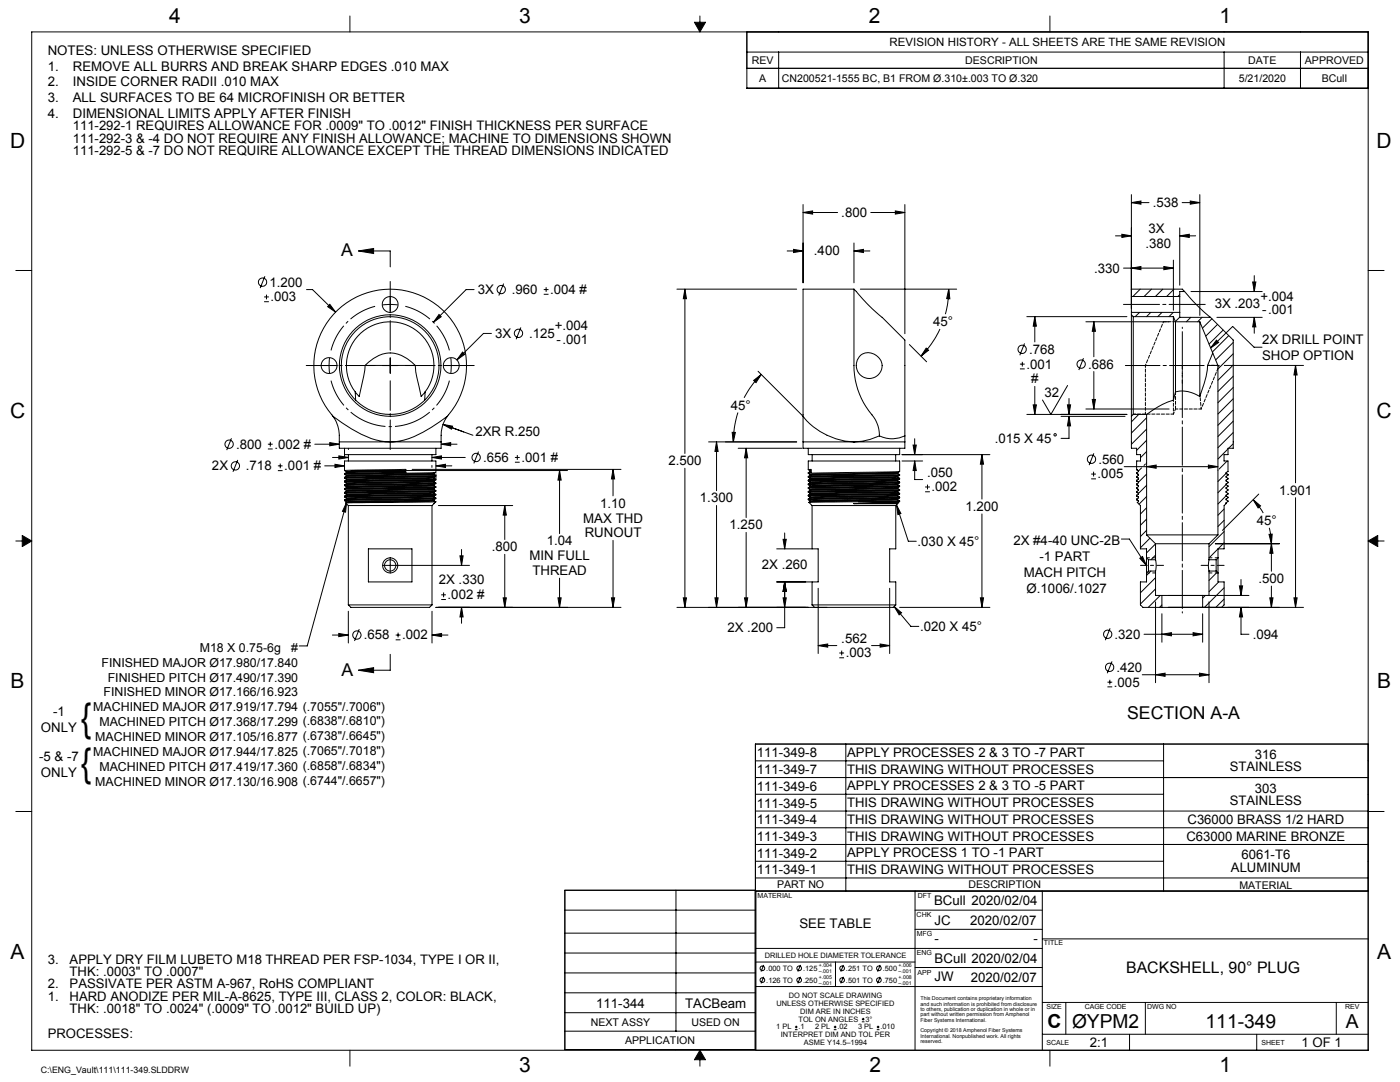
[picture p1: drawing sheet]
<svg xmlns="http://www.w3.org/2000/svg" width="559mm" height="432mm" viewBox="0 0 559 432" stroke-linecap="round" stroke-linejoin="round" font-family="sans-serif">
<g fill="none" stroke="#000" stroke-width=".4">
<path d="M12.7 12.7h533.4v406.4h-533.4zM139.7 6.4v6.3M277.2 8.9h4.4l-2.2 3.8zM279.4 6.4v2.5M298.1 12.7v22.5h248M419.1 6.4v6.3M298.1 27.3h248M298.1 20.8h248M310.8 20.8v14.4M488.6 20.8v14.4M519.1 20.8v14.4M451.6 77.7v45.4"/>
<path d="M478.9 77.7v48.2M316.7 99.5l3.8 .7-3.8 .6zM320.5 84.8l3.8-.6v1.2zM320.5 81.6v31.3M320.5 84.8h13.8M340.9 97v15.9M347.6 84.8h13.6M357.4 84.2l3.8 .6-3.8 .6zM361.2 81.6v51.6M445.2 94.1h6.4M447.8 93.5l3.8 .6-3.8 .7zM451.6 80.9l3.8-.7v1.3z"/>
<path d="M451.6 80.9h7M470.9 94.1l3.8-.6v1.3zM470.9 90.9v22.9M470.9 94.1h6.3M471.8 80.9h7.1M475.1 80.2l3.8 .7-3.8 .6zM6.3 107.9h6.4M105.4 118.5h1.9M105.7 110.2l-1.8 4.8M106.4 117.6v1.9M122.3 115.6h2.4l9.2 9M143.1 100.2l6-1v2z"/>
<path d="M143.1 100.2h12.7v6.3M155.8 118.5v6.1M189.2 115.6h-3.1l-13.1 13.1M201 113.2l-1.9 4.7M217 117.4h1.9M217 115.6h1.9M218 114.6v1.9M270.2 115.4h47.8M273.4 115.4l.6 3.8h-1.3zM273.4 115.4v65.6M314.2 100.2h6.3M340.9 100.2l3.8-.7v1.3z"/>
<path d="M340.9 100.2h6.3M340.9 115.4v21.5a59.3 59.3 0 0 0 1.5 18.5 39.9 39.9 0 0 0 7.1 12.2l1.3 3.6 .2 2.8M340.9 115.4l.9 .9a66.1 66.1 0 0 0 10.3 10.3l9.1 9.1v38.3M340.9 115.4h-20.4v50.7M343.4 115.4h38.4M378.7 115.4l.4 3.8h-1.2zM378.7 115.4l-.4 5.5-1 4.5M448.5 107h19.8M451.6 107l3.8-.6v1.2zM451.6 115.4h20.3l.9 .9M455.1 115.4l-2.9 2.9M459.6 115.4l-2.9 2.9"/>
<path d="M464.1 115.4l-2.9 2.9M464.5 106.4l3.8 .6-3.8 .6zM468.3 103.8v20M468.6 115.4l-2.9 2.9M470.9 117.6l-.8 .7M470.9 118.3v6.4M470.9 118.3h-19.3v6.4M472.5 116l-.4 .3M472.8 116.3a69 69 0 0 0 10.4 10.3M472.8 116.3h-1.9v2M475.4 116.3h28.4M500 112.5h1.3l-.7 3.8z"/>
<path d="M500.6 110v6.3M546.1 107.9h6.3M105.4 120.4h1.9M131.7 121.5l2.2 3.1-3.1-2.2zM152.7 121.7l2.3-.2 3.8 .2M175.2 125.5l.9 .9-3.1 2.3zM196.1 133.1h-3.1l-10.6 10.6M207.9 130.7l-1.9 4.7M363 137.5l6.9 6.9M369.7 138.9l.9 .9-3 2.4zM375.2 131.3l-3.6 6.1-4 4.8M408.9 137.1l-1.9 4.7"/>
<path d="M409.9 126.4h39.9M413 126.4l.7 3.8h-1.3zM413 126.4v10.1M433.4 128.4h33.3M436.6 128.4l.6 3.8h-1.2zM436.6 128.4v14M451.6 125.6v40.6M451.6 124.7v.9M451.6 125.6l.7 .8M451.6 124.7h19.3M452.3 126.4v39M452.3 126.4h16"/>
<path d="M454.8 124.7l-1.7 1.7M459.3 124.7l-1.7 1.7M463.8 124.7l-1.7 1.7M468.3 124.7l-1.7 1.7M468.3 126.4v33.3M468.3 126.4l.9 2M469.2 128.4v28M469.2 128.4h9.7M470.9 126.6l-1.7 1.7M470.9 124.7v1.9h12.3M475.3 126.6l-1.8 1.8M478.9 128.4v29.8"/>
<path d="M478.9 128.4l5.1 12.5M479.8 126.6l-1.8 1.8M483.2 126.6l9 9.1v43.2h-2.1v2.5h-1.5v2.6h1.5v4.2M483.7 127.2l-3.7 3.8M485.5 135.7l.9 1-3.2 2.2zM485.7 126.6h18.1M486 129.5l-4.7 4.6M488.2 131.7l-5.6 5.6M490.4 133.9l-6.5 6.6M492.2 136.7l-7 7M500.6 126.6l.7 3.9h-1.3zM500.6 126.6v6.4"/>
<path d="M503.7 138.6h-3.1l-8.6-8.3-8.8 8.6M128.3 145.9h6.1M131.6 142.8l-.3 2.7 .3 3.4M142 159.7l-.2-3.3a17.5 17.5 0 0 1 2.2-23.4 17.5 17.5 0 0 1 23.5 0 17.5 17.5 0 0 1 2.2 23.4l-.2 3.3M145.7 145.8l-.6 4.5-1.7 7.9-1.5-1.7M145.7 145.8h10.1M145.7 145.8a13.3 13.3 0 0 1 9.8-4.9h.5a13 13 0 0 1 9.7 4.9M152.7 145.9h6.1M155.8 145.8h.1M155.8 142.8v6.1M155.8 145.8h9.9M165.7 145.8a31.7 31.7 0 0 0 1.6 8.6l.8 3.8 1.6-1.7"/>
<path d="M177.1 145.9h6.1M179.9 142.8l.2 2.7-.2 3.4M184.6 140.5l.9 .9-3.1 2.3zM300.8 151.8l3-2.4-2 3.3zM302.6 148.2l17.9 17.9M303.8 149.4l-3.4 4.1-3.4 5.2M343.5 141.7a5.3 5.3 0 0 1 7.3 1.1 5.3 5.3 0 0 1-.8 7.3 5.3 5.3 0 0 1-7.2-1.1 5.3 5.3 0 0 1 .7-7.3zM407.1 147.2h1.9M407.1 145.3h1.9M408.1 144.4v1.9M413 154.2v11.2M426.1 153.8l-6.6 11.6-3.4-5.8"/>
<path d="M426.7 159v6.4M432.5 142.9l-1.9 4.8M436 159.4h1.2l-.6 3.8zM436.6 148.3v14.9M468.3 159.7a37.9 37.9 0 0 0-10.6 5.7M469.2 156.4a12 12 0 0 1 9.7 1.8M469.2 156.4l-.9 3.3M482 145.8a37.4 37.4 0 0 1-3.1 12.4M482 145.8h4.1M484 140.9l-2 4.9M484 140.9l2.1 4.9M486.1 145.8v.1"/>
<path d="M486.1 145.9v67.6M486.1 145.8l.1 .1M486.2 145.9h-.1M488.7 145.8h31.6M492.2 141.2l-6.1 6M492.2 145.7l-6.1 6.1M492.2 150.1l-6.1 6.1M492.2 154.6l-6.1 6.1M492.2 159.1l-6.1 6.1M517.1 145.8l.6 3.8h-1.2zM517.1 145.8v46.9M92.4 174.9l-1.9 4.7"/>
<path d="M106.9 179.2h1.9M106.9 177.3h1.9M107.9 176.3v1.9M125.7 177.3h9.7M131.6 176.6l3.8 .7-3.8 .6zM132.9 166.1a15.9 15.9 0 0 1 2.5 10.3M132.9 166.1a46.8 46.8 0 0 0 19 9.9l3.9 .4M132.9 166.1h-.1a30.5 30.5 0 0 1 1.8-42.2 30.5 30.5 0 0 1 42.3 0 30.5 30.5 0 0 1 1.7 42.2M135.4 176.4h20.4M135.4 176.4v2.5h40.7v-2.5M137.5 178.9v3.8M139.1 178.9v.5"/>
<path d="M155.8 176.4h20.3M174 178.9v2.5h-36.5M176.1 177.3l3.8-.7v1.3zM176.1 177.3h6.3M176.8 169.4l3.8 .7-.4 1.2zM176.8 169.4l12 4.3M178.6 166.1a48.8 48.8 0 0 1-19.6 10l-3.2 .3M178.6 166.1a14.3 14.3 0 0 0-2.5 10.3M282.8 176.4h35.2M286 176.4l.6 3.8h-1.2zM286 176.4v19.4M292.2 172.5l1.3 .1-.8 3.8z"/>
<path d="M294.5 164.6l-1.4 6.3-.4 5.5M294.6 178.9h25.5M297.8 178.9l.6 3.8h-1.2zM297.8 178.9v27.7M320.5 166.1a26.6 26.6 0 0 0 20.4 10.3M320.5 176.4h20.4M320.5 166.1v10.3M320.5 176.4v2.5h40.7v-2.5M322.6 178.9v2.5h36.5v-2.5M340.9 176.4h20.3M351 174a11.6 11.6 0 0 0 10.2 0M351 174a23.9 23.9 0 0 1-10.1 2.4"/>
<path d="M361.2 174v2.4M364.5 177.6h1.2l-.6 3.8zM365.1 175.1v6.3M409.9 165.4h39.9M412.4 161.6h1.3l-.7 3.8zM423.5 166.2h25.6M426 161.6h1.3l-.6 3.8zM426.7 166.2l.6 3.8h-1.3zM426.7 166.2v8.7h-3.2M433.4 163.2h33.3M451.6 166.2v12.7h2.1v2.5h1.5v2.6h-1.5v3.4M452.3 165.4h5.4"/>
<path d="M452.3 165.4l-.7 .8M454.5 165.4l-2.9 2.9M457.7 166.7l-6.1 6.1M457.7 171.2l-6.1 6.1M457.7 175.7l-4 4M457.7 165.4v48.1M490.1 179.2l-4 4M492.2 163.6l-6.1 6.1M492.2 168.1l-6.1 6.1M492.2 172.6l-6.1 6.1M492.2 177.1l-1.8 1.8M94.9 183.6l-1.9 4.7"/>
<path d="M110.9 187.8h1.9M110.9 185.9h1.9M111.9 185v1.9M129.6 185.9h7.9M132.7 182.6h6.4M133.7 185.3l3.8 .6-3.8 .6zM135.3 181.9l3.8 .7-3.8 .6zM137.5 198.3l.8 .4M137.5 196.8l.8 .4M137.5 195.3l.8 .4M137.5 193.8l.8 .4M137.5 192.3l.8 .4"/>
<path d="M137.5 190.8l.8 .4M137.5 189.3l.8 .4M137.5 187.8l.8 .4M137.5 199.8l.8 .4M137.5 187.8v-3.8h36.5v4.5M137.5 189v.3M137.5 190.5v.3M137.5 192v.3M137.5 193.5v.3M137.5 195v.3M137.5 198v.3M138.3 199.1l-.8 .4"/>
<path d="M138.3 197.6l-.8 .4M138.3 196.1l-.8 .4M138.3 194.6l-.8 .4M138.3 193.1l-.8 .4M138.3 191.6l-.8 .4M138.3 190.1l-.8 .4M138.3 188.6l-.8 .4M138.3 198.7v.4M138.3 197.2v.4M138.3 195.7v.4M138.3 194.2v.4M138.3 192.7v.4"/>
<path d="M138.3 191.2v.4M138.3 189.7v.4M138.3 188.2v.4M139.1 181.4v2.6M140.1 187.8h86.4M161.7 188.1l-23.4 .5M161.7 187.8l-23.4 .4M161.7 188.1l.3 .5M161.7 187.8v.3M162 188.6l-24.5 .4M162 187.3l-24.5 .5M162 187.3v1.3"/>
<path d="M162 187.3l-.3 .5M164.5 187.3h83.4M172.4 182.6l3.8-.7v1.3zM172.4 182.6h13.3M172.4 185.7v.8M172.4 181.4v2.6M173.2 198.3l.8 .5-35.3 .6-1.2 .1v.3M173.2 196.8l.8 .5-36.5 .7M173.2 195.3l.8 .5-35.3 .6-1.2 .1v.3M173.2 193.8l.8 .5-36.5 .7M173.2 192.3l.8 .5-36.5 .7M173.2 190.8l.8 .5-36.5 .7"/>
<path d="M173.2 189.3l.8 .5-36.5 .7M173.2 199.8l.8 .5-36 .4 1 1.1M173.2 199.8l-34.9 .8M173.2 198.3l-34.9 .8M173.2 196.8l-34.9 .8M173.2 195.3l-34.9 .8M173.2 193.8l-34.9 .8M173.2 192.3l-34.9 .8M173.2 190.8l-34.9 .8M173.2 189.3l-34.9 .8M173.2 199.5v.3M173.2 198v.3"/>
<path d="M173.2 196.5v.3M173.2 195v.3M173.2 193.5v.3M173.2 192v.3M173.2 190.5v.3M173.2 189v.3M173.6 197.6l-.7 .4-1.4 .1-33.2 .6M173.6 196.1l-.7 .4-1.4 .1-33.2 .6M173.6 194.6l-.7 .4-1.4 .1-33.2 .6M173.6 193.1l-.7 .4-2.9 .1-31.7 .6M173.6 191.6l-.7 .4-1.4 .1-33.2 .6M173.6 190.1l-.7 .4-2.9 .1-31.7 .6"/>
<path d="M173.6 188.6l-.7 .4-1.4 .1-33.2 .6M173.6 199.1l-.7 .4-1.4 .1-33.2 .6M173.9 199l-36.4 .8M173.9 197.6l-36.4 .7M173.9 196l-36.4 .8M173.9 194.6l-36.4 .7M173.9 193l-36.4 .8M173.9 191.6l-36.4 .7M173.9 190l-36.4 .8M173.9 188.5l-36.4 .8M174 185.9l3.8-.6v1.2zM174 185.9h6.3"/>
<path d="M174 189.1v2M174 191.3v.3M174 192.8v.2M174 194.3v.3M174 195.8v.2M174 197.3v.3M174 198.8v.2M191 180.2l-1.9 4.7M205.5 184.5h1.9M205.5 182.6h1.9M206.5 181.6v1.9M223.3 187.8l.7 3.8h-1.3z"/>
<path d="M223.3 187.8v25.2M244.7 187.3l.6 3.8h-1.2zM244.7 187.3v10.6M273.4 186.9v55.5M322.6 187.4v-3.4h36.5v4.2l-.8 .4M322.6 197.9l.8 .5M322.6 196.4l.8 .4M322.6 194.9l.8 .5M322.6 193.4l.8 .5M322.6 191.9l.8 .5M322.6 190.4l.8 .5M322.6 188.9l.8 .5"/>
<path d="M322.6 187.4l.8 .5M322.6 199.4l.8 .4M322.6 187.4l1.1-.1v1.3h-1.1M322.6 188.6v.3M322.6 190.1v.3M322.6 191.6v.3M322.6 193.1v.3M322.6 194.6v.3M322.6 196.1v.3M322.6 197.6v.3M322.6 199.1v.3M323.4 198.7l-.8 .4"/>
<path d="M323.4 197.2l-.8 .4M323.4 195.7l-.8 .4M323.4 194.2l-.8 .4M323.4 192.7l-.8 .4M323.4 191.2l-.8 .4M323.4 189.7l-.8 .4M323.4 188.2l-.8 .4M323.4 198.4v.3M323.4 196.8v.4M323.4 195.4v.3M323.4 193.9v.3M323.4 192.4v.3"/>
<path d="M323.4 190.9v.3M323.4 189.4v.3M323.4 187.9v.3M323.4 199.8v.4M323.7 187.8l-.3 .1M323.7 188.2h-.3M324.2 181.4v2.6M357.5 181.4v2.6M358.3 198l.8 .4v.3l-.8 .4M358.3 196.5l.8 .4-.4 .5a89.3 89.3 0 0 1-15.1 .5l-20.2 .5M358.3 195l.8 .4v.3l-.8 .4M358.3 193.5l.8 .4v.3l-.8 .4"/>
<path d="M358.3 192l.8 .4v.3l-.8 .4M358.3 190.5l.8 .4v.3l-.8 .4M358.3 189l.8 .4v.3l-.8 .4M358.3 199.5l.8 .4-.4 .5a89.3 89.3 0 0 1-15.1 .5l-2.7 .1M358.3 199.1l-34.9 .7M358.3 196.1l-34.9 .7M358.3 194.6l-34.9 .8M358.3 193.1l-34.9 .8M358.3 191.6l-34.9 .8M358.3 190.1l-34.9 .8M358.3 188.6l-34.9 .8M358.3 199.1v.4"/>
<path d="M358.3 197.6v.3M358.3 196.1v.4M358.3 194.6v.3M358.3 193.1v.4M358.3 191.6v.3M358.3 190.1v.4M358.3 188.6v.3M358.3 199.5l-34.9 .7M358.3 197.9l-34.9 .8M358.3 196.5l-34.9 .7M358.3 194.9l-34.9 .8M358.3 193.5l-34.9 .7"/>
<path d="M358.3 191.9l-34.9 .8M358.3 190.5l-34.9 .7M358.3 188.9l-34.9 .8M359 198.6l-36.4 .8M359 197.2l-36.4 .7M359 195.7l-36.4 .7M359 194.2l-36.4 .7M359 192.7l-36.4 .7M359 191.2l-36.4 .7M359 189.7l-36.4 .7M359 188.2l-36.4 .7M359.1 189.4l-36.5 .7"/>
<path d="M359.1 190.9l-36.5 .7M359.1 192.4l-36.5 .7M359.1 193.9l-36.5 .7M359.1 195.4l-36.5 .7M359.1 196.9l-36.5 .7M359.1 198.4l-36.5 .7M359.1 199.9l-16.4 .3M360 181.4h35.1M360 184h8.3M365.1 184l.6 3.8h-1.2zM365.1 184v7.4h3.2M369.3 196.3h1.9"/>
<path d="M369.3 194.3h1.9M370.2 193.4v1.9M391.9 181.4l.7 3.8h-1.3zM391.9 181.4v17.8M435.5 191.1h1.9M435.5 189.2h1.9M436.5 188.2v1.9M436.6 180.9l-1.9 4.7M448.7 186.2h37.4M453.7 187.4l.7 .5M453.7 194.9l.7 .5M453.7 199.4l.7 .4"/>
<path d="M453.7 196.4l.7 .4M453.7 197.9l.7 .5M453.7 193.4l.7 .5M453.7 188.9l.7 .5M453.7 191.9l.7 .5M453.7 190.4l.7 .5M453.7 190.4h.1M453.7 188.9h.1M453.7 193.4h.1M453.7 196.4h.1M453.7 194.9h.1M453.7 193.1v.3"/>
<path d="M453.7 197.6v.3M453.7 199.4h.1M453.7 191.9h.1M453.7 197.9h.1M453.7 187.4h.1M453.8 193.1l-.1 .1M453.8 197.6l-.1 .1M453.8 188.6l-.1 .1M453.9 184l-.2 .2M454.4 190.9v.3l-.7 .4v.3M454.4 187.9v.3l-.7 .4v.3M454.4 198.4v.3l-.7 .4v.3"/>
<path d="M454.4 189.4l-.7 1M454.4 192.4v.3l-.7 .4M454.4 196.8v.4l-.7 .4M454.4 193.9v.3l-.7 .4v.3M454.4 195.4v.3l-.7 .4v.3M454.4 199.8v.4l-.5 .3 1.3 1.3v17.2h2.4v3.6M455.6 186.7l-1.2 1.3M457.2 185.2l-.6 .5M457.7 189.2l-3.3 3.2M457.7 193.7l-3.3 3.2M457.7 180.2l-2.5 2.4M457.7 184.7l-.2 .2"/>
<path d="M457.7 198.2l-3.1 3M457.7 186.2l3.8-.6v1.3zM482.3 185.6l3.8 .6-3.8 .7zM486.2 187.6l-.1 .1M489.4 188.9l-3.3 3.3M489.4 193.4l-3.3 3.2M489.4 197.9l-3.3 3.3M489.4 188.9l.7 .5M489.8 184l-3.2 3.2M490.1 189.4h.1M490.1 188.1v.1M490.1 192.7h.1"/>
<path d="M490.1 197.1l-.1 .1M490.1 188.2l-.7 .4v.3M490.1 189.4l-.7 .7v.4l.7 .4v.3l-.7 .4v.3l.7 .8M490.1 192.7l-.7 .4v.4l.7 .4v.3l-.7 .4v.3l.7 .5-.7 .7v.4l.7 .4v.3M490.1 197.2l-.7 .4v.3l.7 .5-.7 .9a.76 .76 0 0 1 .6 .7 .76 .76 0 0 1-.6 .8l-.8 1v17.2h-2.4M500.2 199.4l2.9 2.5-.9 .8zM500.2 199.4l2.4 2.8 1.6 2.6M502.4 197.2l-14.5 14.5M517.1 198.6v43.8M6.3 215.9h2.6M8.9 213.7l3.8 2.2-3.8 2.2zM138.3 200.6l-.3 .1"/>
<path d="M138.3 200.2v.4M138.3 200.6l-.4 3.8-1.2-.4zM138.3 200.6l-15.7 57.2h-3.1M139 201.8h33.4M139 201.8v39.6M147 219h17.4v13.2h-17.4zM172.4 201.8v39.6M173.2 200.9v.1M174 200.2l-1.6 1.6M175 201.8h29.6M184.2 219.3v6.3M201.5 201.8l.6 3.8h-1.3z"/>
<path d="M201.5 201.8v13.5M244.7 215.7v26.7M286 201.7v40.7M297.8 212.5v29.9M310 219h14M312.6 215.2h1.2l-.6 3.8zM313.2 212.7v6.3M322.9 200.5l1.2 1.3M323.4 200.2l-.5 .3M324.1 201.8h33.4M324.1 201.8v17.2h2.5v13.2h-2.5v9.2M340.9 200.9v.1"/>
<path d="M342.7 200.2l-19.8 .3M342.7 200.2h15.4M357.5 201.8v17.2h-2.4v13.2h2.4v9.2M357.8 201.5l4.7 14.5h3.2M357.8 201.5l1.8 3.4-1.2 .5zM358.1 200.2l-17.2 .7M358.3 200.6v.3M358.3 201h-17.4M358.4 201l-.9 .8M359 200.2h-.9M391.9 205.1v37.3M447.6 215.1h3.2l6.8 10.5"/>
<path d="M457.7 202.6l-2.5 2.5M457.7 207.2l-2.5 2.4M457.7 211.6l-2.5 2.5M457.7 213.5h28.4M457.7 213.5l3.5 3.5M459 214.8l-3.8 3.8M461.2 217.1l-3.6 3.6M461.2 217h21.4M461.2 217v6.4M482.6 217v6.4M485.1 217h25.5M486.1 213.5l-3.5 3.5"/>
<path d="M486.2 219l-3.6 3.7M486.2 219v3.6M488.6 207.6l-2.5 2.5M488.6 212.1l-6 6.1M488.6 203.1l-2.5 2.5M488.6 216.6l-2.4 2.4M506.5 213.3l1.3-.2-.3 3.9zM506.6 210.6l.9 6.4M507.5 217l.6 3.8h-1.3zM507.5 217v11M546.1 215.9l3.8-2.2v4.4zM549.9 215.9h2.5"/>
<path d="M152.7 225.6h34.7M155.8 222.6v6.1M176.1 239.3h1.9M176.1 237.4h1.9M177.1 236.4v1.9M183.6 221.8h1.3l-.7 3.8zM200.8 238.6h1.3l-.6 3.8zM201.5 221.2v21.2M222.7 238.6h1.3l-.7 3.8zM223.3 230.7v11.7M244.1 238.6h1.2l-.6 3.8zM272.7 238.6h1.3l-.6 3.8z"/>
<path d="M285.4 238.6h1.2l-.6 3.8zM297.2 238.6h1.2l-.6 3.8zM310 232.2h14M312.6 238.6h1.2l-.6 3.8zM313.2 232.2l.6 3.8h-1.2zM313.2 232.2v18.3h-3.2M326.6 234.8v26M355.1 234.8v26M391.3 238.6h1.3l-.7 3.8zM454.9 222.8l1.1-.7 1.6 3.5zM457.6 222.6v6.1M457.6 228.7v3.5h-2.4v9.2l1 1h7.6"/>
<path d="M457.6 222.6l.8 .8M458.4 223.4v4.5M458.4 227.9h2.8M458.4 223.4h2.8M458.4 227.9l-.8 .8M459.4 227.9l-1.8 1.8M461.2 230.5l-6 6.1M461.2 235l-6 6.1M461.2 221.5l-1.8 1.9M461.2 223.4l.3 1.6-.3 2.9M461.2 227.9v9.7h2.6M463.1 237.6l-4.8 4.8"/>
<path d="M463.8 237.6h16.2v4.8h-16.2M463.8 237.6v4.8M466.3 237.6h32.2M481.1 237.6l-1.1 1.1M482.6 223.4l-.3 2 .3 2.5M482.6 227.9v9.7M482.6 227.9h2.8M482.6 223.4h2.8M485.4 223.4v4.5M485.4 227.9l.8 .8M485.8 228.4l-3.2 3.2M486.2 222.6v6.1"/>
<path d="M486.2 228.7v3.5h2.4v9.2l-1 1M486.2 222.6l-.8 .8M486.4 232.2l-3.8 3.9M488.6 234.6l-7.8 7.8M488.6 239.1l-3.3 3.3M494.7 233.8h1.3l-.7 3.8zM495.3 231.3v6.3M506.8 238.6h1.3l-.6 3.8zM507.5 233.9v8.5M516.5 238.6h1.2l-.6 3.8zM132.7 253.4h6.3M135.2 252.8l3.8 .6-3.8 .7z"/>
<path d="M139 243.9v12.7M139 241.4h33.4M139 241.4l1.1 1h31.4l.9-1M143.4 251.1l-1.9 4.7M157.9 255.3h1.9M157.9 253.4h1.9M158.9 252.5v1.9M172.4 253.4l3.8-.6v1.3zM172.4 253.4h6.4M172.4 243.9v12.7M174 242.4h73.9M184.2 242.4l.7 3.8h-1.3z"/>
<path d="M184.2 242.4v6.3M270.2 242.4h60M324.1 241.4h33.4M324.1 241.4l1.1 1h31.4l.9-1M326.6 257.6l3.8-.6v1.3zM326.6 257.6h7.4M336 259.6v1.9M347.9 257.6h7.2M351.3 257l3.8 .6-3.8 .7zM356.9 242l6.7 8h3.1M356.9 242l2.9 2.5-.9 .9zM359.1 242.4h36"/>
<path d="M443.1 250.8l-1.9 4.7M456.6 253.1h23.4M461.2 240.2v32.3M463.8 253.1l3.8-.6v1.3zM463.8 244.9v11.4M463.8 241.4l-1 1M466.3 242.4h54M476.2 252.5l3.8 .6-3.8 .7zM480 244.9v11.4M482.6 240.2v32.3M495.3 242.4l.7 3.8h-1.3zM495.3 242.4v10.7h3.2"/>
<path d="M143.1 267.5l6-1v2zM155.8 261.1v6.4h-12.7M335 262.5h1.9M335 260.6h1.9M442 274.1h1.9M442 272.2h1.9M443 271.3v1.9M443.9 263.9l-1.9 4.8M455.9 269.3h26.7M461.2 269.3l3.8-.7v1.3zM478.8 268.6l3.8 .7-3.8 .6zM337.6 296.9v58.7"/>
<path d="M464.4 296.9v58.7M546.1 296.9h-244.6v58.7h244.6M301.5 303.6h162.9M301.5 310.3h244.6M301.5 317h162.9M6.3 323.8h6.4M301.5 323.7h244.6M301.5 330.3h244.6M301.5 337h244.6M546.1 323.8h6.3M225.5 355.3h75.9v63.6h-75.9zM269.8 355.3v56.2"/>
<path d="M301.5 343.7h162.9M301.5 350.4h244.6M301.7 355.6v63.5M365.2 355.6v63.5M416 355.6v63.5M225.5 363.2h75.9M225.5 372.4h75.9M301.7 378.5h114.3M365.2 363.2h50.8M365.2 370.9h50.8M416 374.7h130.1M225.5 380.3h75.9"/>
<path d="M225.5 388.3h75.9M225.5 396.2h75.9M301.7 383.9h63.5M301.7 393.7h114.3M304.8 385.1l-1 2.6M304.8 389.8l-1 2.7M319.5 385.1l-1 2.6M319.5 389.8l-1 2.7M333.5 383.9v9.8M336.7 385.1l-1.1 2.7M336.7 389.8l-1.1 2.7M351.3 385.1l-1 2.7"/>
<path d="M351.3 389.8l-1 2.7M365.2 386.1h50.8M139.7 419.1v6.4M225.5 404.1h75.9M225.5 411.5h75.9M279.4 419.1l2.2 3.8h-4.4zM317.3 410.9h1M317.3 409.9h1M317.8 409.3v1.1M332.8 410.9h1.1M332.8 409.9h1.1M333.3 409.3v1.1"/>
<path d="M344 407.8h1.1M344 406.7h1.1M344.5 406.2v1M350 410.9h1M350 409.9h1M350.5 409.3v1.1M416 412.7h130.1M416 400h130.1M419.1 419.1v6.4M425.4 400v12.7M450.9 412.7v6.4M457.2 400v12.7"/>
<path d="M501.6 412.7v6.4M533.4 400v12.7M279.4 422.9v2.6"/>
<circle cx="104.8" cy="112.6" r="1.66"/>
<circle cx="200.1" cy="115.6" r="1.65"/>
<circle cx="155.7" cy="121.5" r="3.2"/>
<circle cx="206.9" cy="133" r="1.65"/>
<circle cx="408" cy="139.4" r="1.66"/>
<circle cx="131.3" cy="145.9" r="3.2"/>
<circle cx="155.7" cy="145.9" r="20.3"/>
<circle cx="155.7" cy="145.9" r="19.5"/>
<circle cx="180.1" cy="145.9" r="3.2"/>
<circle cx="431.5" cy="145.3" r="1.65"/>
<circle cx="91.4" cy="177.3" r="1.66"/>
<circle cx="421.1" cy="173.5" r=".47"/>
<circle cx="94" cy="185.9" r="1.65"/>
<circle cx="190.1" cy="182.6" r="1.65"/>
<circle cx="435.7" cy="183.3" r="1.66"/>
<circle cx="155.7" cy="225.6" r="2.26"/>
<circle cx="155.7" cy="225.6" r="3"/>
<circle cx="142.4" cy="253.4" r="1.67"/>
<circle cx="442.1" cy="253.1" r="1.67"/>
<circle cx="442.9" cy="266.3" r="1.67"/>
<circle cx="304.3" cy="386.4" r=".93"/>
<circle cx="304.3" cy="391.1" r=".93"/>
<circle cx="319" cy="386.4" r=".93"/>
<circle cx="319" cy="391.1" r=".93"/>
<circle cx="336.1" cy="391.1" r=".93"/>
<circle cx="336.1" cy="386.4" r=".93"/>
<circle cx="350.8" cy="391.1" r=".93"/>
<circle cx="350.8" cy="386.4" r=".93"/>
</g>
<path d="M8.9 213.7v4.4l3.8-2.2zM546.1 215.9l3.8 2.2v-4.4zM277.2 8.9l2.2 3.8 2.2-3.8zM279.4 419.1l-2.2 3.8h4.4z" fill-rule="evenodd" fill="#000"/>
<path d="M149.7 122.2a24.4 24.4 0 0 0-17.6 17.6M179.4 139.8a24.4 24.4 0 0 0-17.6-17.6" fill="none" stroke="#000" stroke-width=".4" stroke-dasharray="15.2 1.3 1.3 1.3" stroke-dashoffset="4.1" stroke-linecap="butt"/>
<path d="M132.1 151.9a24.4 24.4 0 0 0 23.7 18.4 24.4 24.4 0 0 0 23.6-18.4" fill="none" stroke="#000" stroke-width=".4" stroke-dasharray="15.2 1.3 1.3 1.3" stroke-dashoffset="4" stroke-linecap="butt"/>
<path d="M480.6 145.9h-31.4" fill="none" stroke="#000" stroke-width=".4" stroke-dasharray="15.2 1.3 1.3 1.3" stroke-dashoffset="1.4"/>
<path d="M471.9 244.6v-114" fill="none" stroke="#000" stroke-width=".4" stroke-dasharray="15.2 1.3 1.3 1.3" stroke-dashoffset="-1.8"/>
<path d="M481.1 121.5h-32.7" fill="none" stroke="#000" stroke-width=".4" stroke-dasharray="15.2 1.3 1.3 1.3" stroke-dashoffset=".8"/>
<path d="M464.4 225.6h-9.2M488.6 225.6h-9.2" fill="none" stroke="#000" stroke-width=".4" stroke-dasharray="15.2 1.3 1.3 1.3" stroke-dashoffset="12.5"/>
<path d="M155.8 139.8v-27.5M149.7 145.9h-27.5M155.8 152v27.4M161.8 145.9h27.5" fill="none" stroke="#000" stroke-width=".4" stroke-dasharray="15.2 1.3 1.3 1.3" stroke-dashoffset="3.4"/>
<path d="M464.4 128.4h4.8M469.2 163.2v-6.8" fill="none" stroke="#000" stroke-width=".4" stroke-dasharray="1.3 .6" stroke-dashoffset=".1"/>
<path d="M471.9 145.9v7.1" fill="none" stroke="#000" stroke-width=".4" stroke-dasharray="1.3 .6" stroke-dashoffset="-.1"/>
<path d="M486.1 145.8h-4.1M468.4 165.3l.8-2.1M479.4 163.2l-.5-5.9" fill="none" stroke="#000" stroke-width=".4" stroke-dasharray="1.3 .6" stroke-dashoffset=".5"/>
<path d="M464.4 128.4l-7.2 17.4M468.4 165.3v-5.6M479.4 163.2l7.2-17.4" fill="none" stroke="#000" stroke-width=".4" stroke-dasharray="1.3 .6" stroke-dashoffset=".7"/>
<path d="M452.4 165.3h16M469.2 163.2h10.2" fill="none" stroke="#000" stroke-width=".4" stroke-dasharray="1.3 .6" stroke-dashoffset=".3"/>
<path d="M457.2 165.3v-19.5" fill="none" stroke="#000" stroke-width=".4" stroke-dasharray="1.3 .6" stroke-dashoffset=".4"/>
<path d="M457.6 222.6h3.6M457.6 228.6h3.6M486.2 222.6h-3.6M486.2 228.6h-3.6" fill="none" stroke="#000" stroke-width=".4" stroke-dasharray="1.3 1.3" stroke-dashoffset=".1"/>
<g fill="#000">
<path d="M138.3 200.6l-.4 3.8-1.2-.4z"/>
<path d="M143.1 100.2l6-1v2zM143.1 267.5l6-1v2z"/>
<path d="M175.2 125.5l-2.2 3.2 3.1-2.3zM184.2 242.4l.7 3.8h-1.3zM183.6 221.8h1.3l-.7 3.8zM131.7 121.5l-.9 .9 3.1 2.2zM176.8 169.4l3.4 1.9 .4-1.2zM200.8 238.6h1.3l-.6 3.8zM201.5 201.8l.6 3.8h-1.3zM184.6 140.5l-2.2 3.2 3.1-2.3zM135.3 181.9l3.8 .7-3.8 .6zM172.4 182.6l3.8-.7v1.3zM133.7 185.3l3.8 .6-3.8 .6zM174 185.9l3.8-.6v1.2zM222.7 238.6h1.3l-.7 3.8zM223.3 187.8l.7 3.8h-1.3zM244.1 238.6h1.2l-.6 3.8zM244.7 187.3l.6 3.8h-1.2zM176.1 177.3l3.8-.7v1.3zM131.6 176.6l3.8 .7-3.8 .6zM135.2 252.8l3.8 .6-3.8 .7zM172.4 253.4l3.8-.6v1.3zM312.6 238.6h1.2l-.6 3.8zM313.2 232.2l.6 3.8h-1.2zM313.2 232.2l.6 3.8h-1.2zM312.6 215.2h1.2l-.6 3.8zM340.9 100.2l3.8-.7v1.3zM316.7 99.5l3.8 .7-3.8 .6zM369.7 138.9l.9 .9-3 2.4zM378.7 115.4l.4 3.8h-1.2zM326.6 257.6l3.8-.6v1.3zM351.3 257l3.8 .6-3.8 .7zM272.7 238.6h1.3l-.6 3.8zM273.4 115.4l.6 3.8h-1.3zM320.5 84.8l3.8-.6v1.2zM357.4 84.2l3.8 .6-3.8 .6zM391.3 238.6h1.3l-.7 3.8zM391.9 181.4l.7 3.8h-1.3zM364.5 177.6h1.2l-.6 3.8zM365.1 184l.6 3.8h-1.2zM297.2 238.6h1.2l-.6 3.8zM297.8 178.9l.6 3.8h-1.2zM285.4 238.6h1.2l-.6 3.8zM286 176.4l.6 3.8h-1.2zM413 126.4l.7 3.8h-1.3zM412.4 161.6h1.3l-.7 3.8zM476.2 252.5l3.8 .6-3.8 .7zM463.8 253.1l3.8-.6v1.3zM461.2 269.3l3.8-.7v1.3zM478.8 268.6l3.8 .7-3.8 .6zM482.3 185.6l3.8 .6-3.8 .7zM457.7 186.2l3.8-.6v1.3zM494.7 233.8h1.3l-.7 3.8zM495.3 242.4l.7 3.8h-1.3zM506.8 238.6h1.3l-.6 3.8zM507.5 217l.6 3.8h-1.3zM451.6 107l3.8-.6v1.2zM464.5 106.4l3.8 .6-3.8 .6zM451.6 80.9l3.8-.7v1.3zM475.1 80.2l3.8 .7-3.8 .6zM447.8 93.5l3.8 .6-3.8 .7zM470.9 94.1l3.8-.6v1.3zM500.6 126.6l.7 3.9h-1.3zM500 112.5h1.3l-.7 3.8zM506.5 213.3l1.3-.2-.3 3.9zM500.2 199.4l2.9 2.5-.9 .8zM426.7 166.2l.6 3.8h-1.3zM426 161.6h1.3l-.6 3.8z"/>
<path d="M300.8 151.8l3-2.4-2 3.3zM292.2 172.5l1.3 .1-.8 3.8zM436 159.4h1.2l-.6 3.8zM436.6 128.4l.6 3.8h-1.2zM516.5 238.6h1.2l-.6 3.8zM517.1 145.8l.6 3.8h-1.2z"/>
<path d="M356.9 242l2.9 2.5-.9 .9zM357.8 201.5l1.8 3.4-1.2 .5zM454.9 222.8l1.1-.7 1.6 3.5zM485.5 135.7l.9 1-3.2 2.2z"/>
</g>
<g font-size="15.5">
<text x="32.2" y="291.9">{</text>
<text x="32.2" y="309.8">{</text>
</g>
<g font-size="8.4">
<text x="67.5" y="9.3">4</text>
<text x="207.2" y="9.3">3</text>
<text x="346.9" y="9.3">2</text>
<text x="486.8" y="9.3">1</text>
<text x="4" y="58.9">D</text>
<text x="549.4" y="58.9">D</text>
<text x="4" y="166.9">C</text>
<text x="549.4" y="166.9">C</text>
<text x="4.3" y="274.6">B</text>
<text x="549.7" y="274.6">B</text>
<text x="4.3" y="382.5">A</text>
<text x="549.7" y="382.5">A</text>
<text x="207.3" y="428">3</text>
<text x="347" y="428">2</text>
<text x="486.8" y="428">1</text>
</g>
<g font-size="7.7">
<text x="418.1" y="410.2">C</text>
<text x="427.9" y="410.2">ØYPM2</text>
<text x="481.2" y="410.2">111-349</text>
<text x="537.2" y="410.2">A</text>
</g>
<g font-size="7.1">
<text x="136.2" y="102.2">A</text>
<text x="136.4" y="269.8">A</text>
<text x="449.9" y="286.9">SECTION A-A</text>
</g>
<text font-size="6.3" x="449.5" y="388.4">BACKSHELL, 90° PLUG</text>
<g font-size="5.3">
<text x="19.1" y="21.9">NOTES: UNLESS OTHERWISE SPECIFIED</text>
<text x="19.1" y="28.2">1.</text>
<text x="29.1" y="28.2">REMOVE ALL BURRS AND BREAK SHARP EDGES .010 MAX</text>
<text x="19.1" y="34.5">2.</text>
<text x="29.1" y="34.5">INSIDE CORNER RADII .010 MAX</text>
<text x="19.1" y="40.8">3.</text>
<text x="29.1" y="40.8">ALL SURFACES TO BE 64 MICROFINISH OR BETTER</text>
<text x="19.1" y="47.1">4.</text>
<text x="29.1" y="47.1">DIMENSIONAL LIMITS APPLY AFTER FINISH</text>
<text x="460.1" y="82.6">.538</text>
<text x="335.8" y="86.5">.800</text>
<text x="458.4" y="92.9">3X</text>
<text x="324.9" y="101.9">.400</text>
<text x="457.3" y="98.8">.380</text>
<text x="436.7" y="108.8">.330</text>
<text x="107.5" y="114.4">1.200</text>
<text x="190.7" y="117.3">3X</text>
<text x="204.3" y="117.3">.960</text>
<text x="219.6" y="117.3">.004 #</text>
<text x="108" y="120.3">.003</text>
<text x="484.8" y="122.9">3X .203</text>
<text x="503.1" y="120">+.004</text>
<text x="503.7" y="125.3">-.001</text>
<text x="221.5" y="131.8">+.004</text>
<text x="372.4" y="130.1">45°</text>
<text x="197.6" y="134.8">3X</text>
<text x="211.2" y="134.8">.125</text>
<text x="222.1" y="137.1">-.001</text>
<text x="503.7" y="137.3">2X DRILL POINT</text>
<text x="410.7" y="141.2">.768</text>
<text x="503.7" y="143.6">SHOP OPTION</text>
<text x="409.7" y="147.1">.001</text>
<text x="434.3" y="147.1">.686</text>
<text x="411.6" y="153">#</text>
<text x="417" y="158.4">32</text>
<text x="291.6" y="163.5">45°</text>
<text x="94.2" y="179">.800</text>
<text x="109.5" y="179">.002 #</text>
<text x="189.7" y="174.1">2XR R.250</text>
<text x="397.1" y="176.7">.015 X 45</text>
<text x="192.8" y="184.3">.656</text>
<text x="208.1" y="184.3">.001 #</text>
<text x="266.8" y="185.7">2.500</text>
<text x="438.4" y="185">.560</text>
<text x="84.6" y="187.7">2X</text>
<text x="98.2" y="187.7">.718</text>
<text x="113.5" y="187.7">.001 #</text>
<text x="370" y="190.2">.050</text>
<text x="438.1" y="190.9">.005</text>
<text x="371.8" y="196.1">.002</text>
<text x="510.5" y="197.4">1.901</text>
<text x="239.6" y="202.6">1.10</text>
<text x="279.4" y="200.5">1.300</text>
<text x="385.3" y="203.9">1.200</text>
<text x="232.8" y="208.5">MAX THD</text>
<text x="501.7" y="209.5">45°</text>
<text x="233.4" y="214.4">RUNOUT</text>
<text x="291.2" y="211.3">1.250</text>
<text x="196.3" y="220">.800</text>
<text x="218.2" y="217.7">1.04</text>
<text x="366.3" y="218">.030 X 45°</text>
<text x="404.5" y="217.6">2X #4-40 UNC-2B</text>
<text x="211.3" y="223.6">MIN FULL</text>
<text x="304.1" y="227.1">2X .260</text>
<text x="414.9" y="223.9">-1 PART</text>
<text x="175.1" y="233.2">2X .330</text>
<text x="212.5" y="229.5">THREAD</text>
<text x="408.6" y="230.2">MACH PITCH</text>
<text x="502.3" y="232.7">.500</text>
<text x="178.7" y="239.1">.002 #</text>
<text x="409.8" y="236.5">Ø.1006/.1027</text>
<text x="367.3" y="252">.020 X 45°</text>
<text x="145.2" y="255.2">.658</text>
<text x="160.5" y="255.2">.002</text>
<text x="290.4" y="252.3">2X .200</text>
<text x="335.8" y="256.4">.562</text>
<text x="444.9" y="254.9">.320</text>
<text x="500" y="254.9">.094</text>
<text x="337.6" y="262.4">.003</text>
<text x="445.7" y="268.1">.420</text>
<text x="444.6" y="274">.005</text>
<text x="21.2" y="285.7">-1</text>
<text x="16.3" y="292">ONLY</text>
<text x="15.6" y="303.6">-5 &amp; -7</text>
<text x="302" y="302.2">111-349-8</text>
<text x="16.3" y="309.9">ONLY</text>
<text x="302" y="308.9">111-349-7</text>
<text x="302" y="315.6">111-349-6</text>
<text x="302" y="322.3">111-349-5</text>
<text x="302" y="328.9">111-349-4</text>
<text x="302" y="335.6">111-349-3</text>
<text x="302" y="342.3">111-349-2</text>
<text x="302" y="349">111-349-1</text>
<text x="372.9" y="361.1">BCull 2020/02/04</text>
<text x="319.1" y="370.4">SEE TABLE</text>
<text x="373" y="369.1">JC</text>
<text x="387.2" y="369.1">2020/02/07</text>
<text x="373" y="376.4">-</text>
<text x="412.5" y="376.4">-</text>
<text x="373" y="384.3">BCull 2020/02/04</text>
<text x="373" y="391.7">JW</text>
<text x="387.5" y="391.9">2020/02/07</text>
<text x="238" y="402.1">111-344</text>
<text x="273.4" y="402.1">TACBeam</text>
<text x="435" y="417.9">2:1</text>
<text x="519.5" y="417.9">1 OF 1</text>
</g>
<g font-size="5.2">
<text x="29.1" y="52">111-292-1 REQUIRES ALLOWANCE FOR .0009&quot; TO .0012&quot; FINISH THICKNESS PER SURFACE</text>
<text x="29.1" y="56.9">111-292-3 &amp; -4 DO NOT REQUIRE ANY FINISH ALLOWANCE; MACHINE TO DIMENSIONS SHOWN</text>
<text x="29.1" y="61.8">111-292-5 &amp; -7 DO NOT REQUIRE ALLOWANCE EXCEPT THE THREAD DIMENSIONS INDICATED</text>
<text x="338.1" y="302">APPLY PROCESSES 2 &amp; 3 TO -7 PART</text>
<text x="500.9" y="302.9">316</text>
<text x="338.1" y="308.7">THIS DRAWING WITHOUT PROCESSES</text>
<text x="490.9" y="307.8">STAINLESS</text>
<text x="338.1" y="315.4">APPLY PROCESSES 2 &amp; 3 TO -5 PART</text>
<text x="500.9" y="316.3">303</text>
<text x="338.1" y="322.1">THIS DRAWING WITHOUT PROCESSES</text>
<text x="490.9" y="321.2">STAINLESS</text>
<text x="338.1" y="328.8">THIS DRAWING WITHOUT PROCESSES</text>
<text x="474" y="328.8">C36000 BRASS 1/2 HARD</text>
<text x="338.1" y="335.4">THIS DRAWING WITHOUT PROCESSES</text>
<text x="473.6" y="335.4">C63000 MARINE BRONZE</text>
<text x="338.1" y="342.1">APPLY PROCESS 1 TO -1 PART</text>
<text x="491.3" y="347.9">ALUMINUM</text>
<text x="495.5" y="343">6061-T6</text>
<text x="338.1" y="348.8">THIS DRAWING WITHOUT PROCESSES</text>
<text x="19" y="384.6">3.</text>
<text x="27.8" y="389.5">THK: .0003&quot; TO .0007&quot;</text>
<text x="27.8" y="384.6">APPLY DRY FILM LUBETO M18 THREAD PER FSP-1034, TYPE I OR II,</text>
<text x="19" y="394.5">2.</text>
<text x="27.8" y="394.5">PASSIVATE PER ASTM A-967, RoHS COMPLIANT</text>
<text x="19" y="399.4">1.</text>
<text x="27.8" y="399.4">HARD ANODIZE PER MIL-A-8625, TYPE III, CLASS 2, COLOR: BLACK,</text>
<text x="27.8" y="404.3">THK: .0018&quot; TO .0024&quot; (.0009&quot; TO .0012&quot; BUILD UP)</text>
<text x="19" y="414.1">PROCESSES:</text>
</g>
<g font-size="4.9">
<text x="79.7" y="260.1">M18 X 0.75-6g</text>
<text x="116.2" y="260.1">#</text>
<text x="40.5" y="266">FINISHED MAJOR Ø17.980/17.840</text>
<text x="43" y="272">FINISHED PITCH Ø17.490/17.390</text>
<text x="41.3" y="277.9">FINISHED MINOR Ø17.166/16.923</text>
<text x="37.2" y="283.8">MACHINED MAJOR Ø17.919/17.794 (.7055&quot;/.7006&quot;)</text>
<text x="39.7" y="289.8">MACHINED PITCH Ø17.368/17.299 (.6838&quot;/.6810&quot;)</text>
<text x="38" y="295.7">MACHINED MINOR Ø17.105/16.877 (.6738&quot;/.6645&quot;)</text>
<text x="37.2" y="301.7">MACHINED MAJOR Ø17.944/17.825 (.7065&quot;/.7018&quot;)</text>
<text x="39.7" y="307.6">MACHINED PITCH Ø17.419/17.360 (.6858&quot;/.6834&quot;)</text>
<text x="38" y="313.5">MACHINED MINOR Ø17.130/16.908 (.6744&quot;/.6657&quot;)</text>
</g>
<text font-size="4.6" x="355.1" y="18.4">REVISION HISTORY - ALL SHEETS ARE THE SAME REVISION</text>
<g font-size="4.2">
<text x="300.1" y="25.6">REV</text>
<text x="385.3" y="25.6">DESCRIPTION</text>
<text x="498.2" y="25.6">DATE</text>
<text x="520.8" y="25.6">APPROVED</text>
<text x="303.1" y="32.8">A</text>
<text x="312.1" y="32.8">CN200521-1555 BC, B1 FROM Ø.310±.003 TO Ø.320</text>
<text x="494.5" y="32.8">5/21/2020</text>
<text x="527.5" y="32.8">BCull</text>
<text x="310.2" y="354.6">PART NO</text>
<text x="386.6" y="354.6">DESCRIPTION</text>
<text x="494.7" y="354.6">MATERIAL</text>
<text x="235.8" y="409.4">NEXT ASSY</text>
<text x="276" y="409.4">USED ON</text>
<text x="249.5" y="416.7">APPLICATION</text>
</g>
<text font-size="3.5" x="16.3" y="428.1">C:\ENG_Vault\111\111-349.SLDDRW</text>
<g font-size="3">
<text x="305.2" y="382.3">DRILLED HOLE DIAMETER TOLERANCE</text>
<text x="305.9" y="387.4">.000 TO</text>
<text x="320.5" y="387.4">.125</text>
<text x="337.7" y="387.4">.251 TO</text>
<text x="352.4" y="387.4">.500</text>
<text x="305.9" y="392.1">.126 TO</text>
<text x="320.5" y="392.1">.250</text>
<text x="337.7" y="392.1">.501 TO</text>
<text x="352.4" y="392.1">.750</text>
<text x="309.9" y="401.4">UNLESS OTHERWISE SPECIFIED</text>
<text x="314.9" y="398.2">DO NOT SCALE DRAWING</text>
<text x="318.7" y="407.7">TOL ON ANGLES</text>
<text x="319.4" y="404.5">DIM ARE IN INCHES</text>
<text x="345.4" y="407.7">3°</text>
<text x="309.8" y="410.8">1 PL</text>
<text x="318.7" y="410.8">.1</text>
<text x="325.3" y="410.8">2 PL</text>
<text x="334.2" y="410.8">.02</text>
<text x="342.5" y="410.8">3 PL</text>
<text x="351.4" y="410.8">.010</text>
<text x="311.7" y="414">INTERPRET DIM AND TOL PER</text>
<text x="320.9" y="417.2">ASME Y14.5–1994</text>
</g>
<g font-size="2.8">
<text x="302.4" y="358.2">MATERIAL</text>
<text x="366.3" y="358.3">DFT</text>
<text x="365.9" y="365.9">CHK</text>
<text x="365.9" y="373.6">MFG</text>
<text x="416.7" y="377.3">TITLE</text>
<text x="366" y="381.2">ENG</text>
<text x="366.2" y="389">APP</text>
<text x="417.7" y="402.6">SIZE</text>
<text x="433" y="402.6">CAGE CODE</text>
<text x="457.8" y="402.6">DWG NO</text>
<text x="536.9" y="402.6">REV</text>
<text x="417.7" y="416.9">SCALE</text>
<text x="503.5" y="416.9">SHEET</text>
</g>
<g font-size="2.1">
<text x="326.8" y="386.1">+.004</text>
<text x="326.8" y="388.4">–.001</text>
<text x="358.7" y="386.1">+.006</text>
<text x="358.7" y="388.4">–.001</text>
<text x="326.8" y="390.6">+.005</text>
<text x="326.8" y="392.9">–.001</text>
<text x="358.7" y="390.7">+.008</text>
<text x="358.7" y="393">–.001</text>
<text x="367.4" y="399.3">This Document contains proprietary information</text>
<text x="367.4" y="401.4">and such information is prohibited from disclosure</text>
<text x="367.4" y="403.5">to others, publication or duplication in whole or in</text>
<text x="367.4" y="405.6">part without written permission from Amphenol</text>
<text x="367.4" y="407.7">Fiber Systems International.</text>
<text x="367.4" y="412">Copyright © 2018 Amphenol Fiber Systems</text>
<text x="367.4" y="414.1">International. Nonpublished work. All rights</text>
<text x="367.4" y="416.2">reserved.</text>
</g>
</svg>
